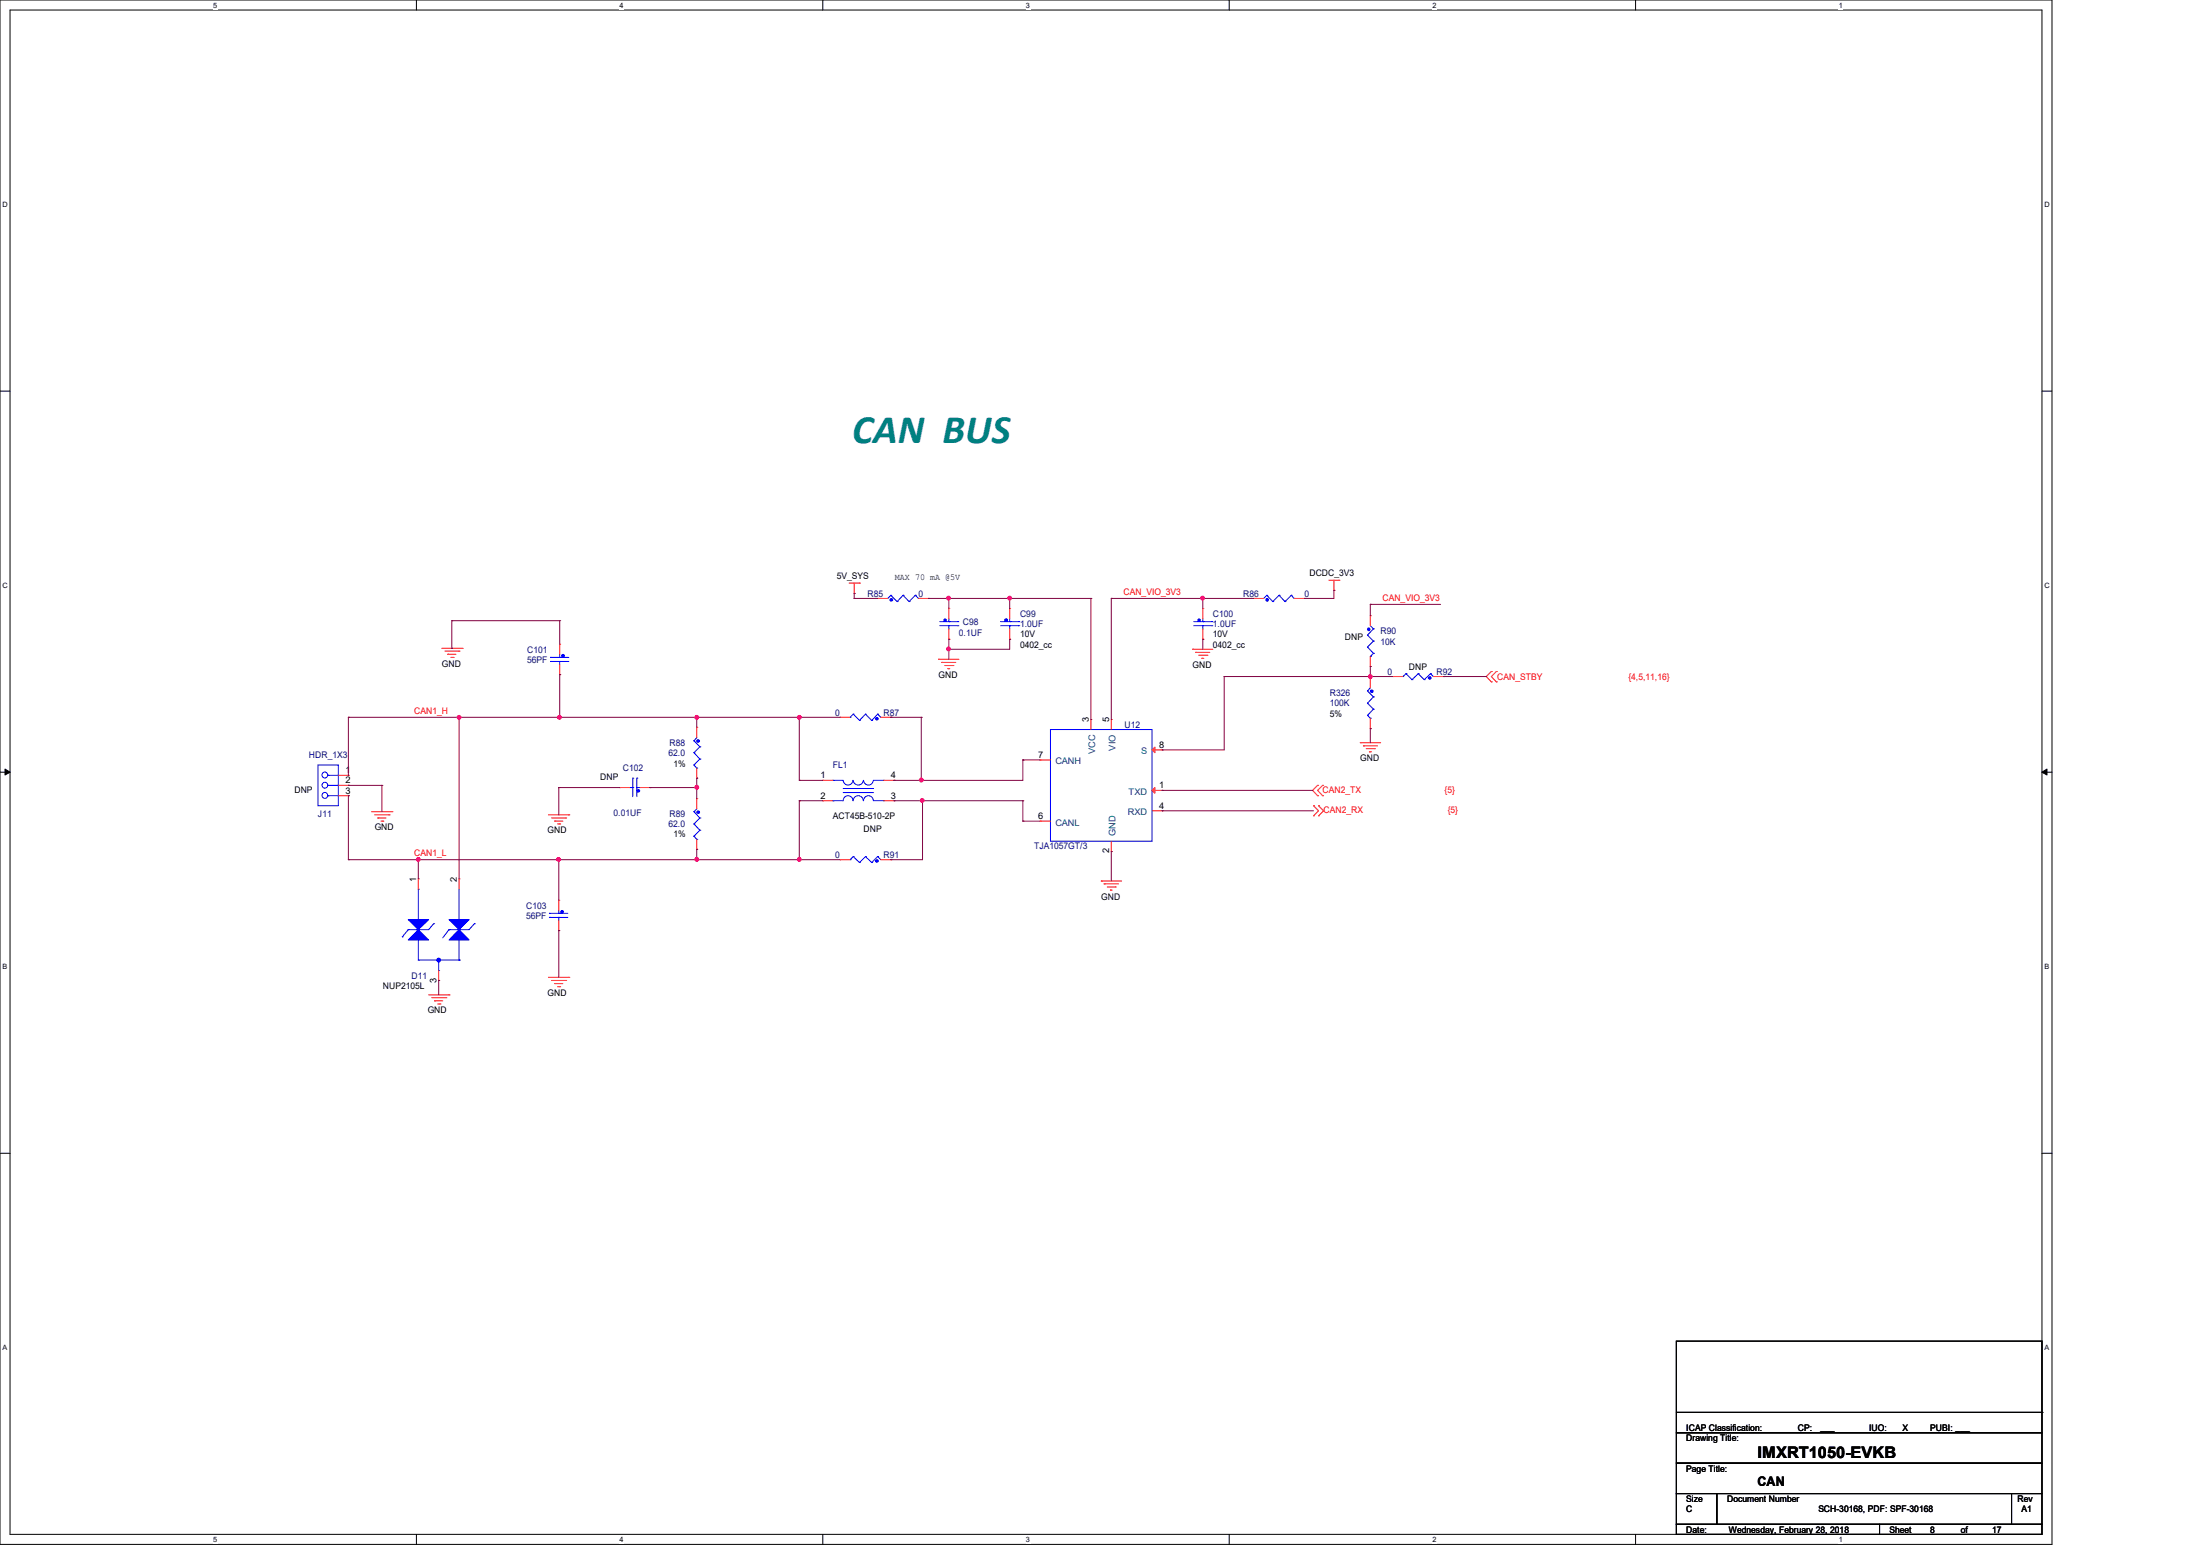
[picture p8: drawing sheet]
<svg xmlns="http://www.w3.org/2000/svg" width="297mm" height="210mm" viewBox="0 0 297 210" stroke-linecap="round" stroke-linejoin="round" font-family="sans-serif">
<path d="M0 0h277v208.4h-277zM1.4 1.4h274.3v205.7h-274.3z" fill="none" stroke="#000" stroke-width=".14"/>
<g fill="#fff">
<path d="M28.8 .1h.5v1.1h-.5z"/>
<path d="M28.8 207.2h.5v1.1h-.5z"/>
</g>
<path d="M56.2 0v1.4M56.2 207.1v1.3" fill="none" stroke="#000" stroke-width=".14"/>
<g fill="#fff">
<path d="M83.7 .1h.5v1.1h-.5z"/>
<path d="M83.7 207.2h.5v1.1h-.5z"/>
</g>
<path d="M111.1 0v1.4M111.1 207.1v1.3" fill="none" stroke="#000" stroke-width=".14"/>
<g fill="#fff">
<path d="M138.5 .1h.6v1.1h-.6z"/>
<path d="M138.5 207.2h.6v1.1h-.6z"/>
</g>
<path d="M165.9 0v1.4M165.9 207.1v1.3" fill="none" stroke="#000" stroke-width=".14"/>
<g fill="#fff">
<path d="M193.4 .1h.5v1.1h-.5z"/>
<path d="M193.4 207.2h.5v1.1h-.5z"/>
</g>
<path d="M220.8 0v1.4M220.8 207.1v1.3" fill="none" stroke="#000" stroke-width=".14"/>
<g fill="#fff">
<path d="M248.2 .1h.6v1.1h-.6z"/>
<path d="M248.2 207.2h.6v1.1h-.6z"/>
<path d="M.3 27.1h.8v1.1h-.8z"/>
<path d="M276 27.1h.7v1.1h-.7z"/>
<path d="M.3 78.5h.8v1.1h-.8z"/>
<path d="M276 78.5h.7v1.1h-.7z"/>
</g>
<path d="M0 52.8h1.4M275.7 52.8h1.3" fill="none" stroke="#000" stroke-width=".14"/>
<g fill="#fff">
<path d="M.3 129.9h.7v1.1h-.7z"/>
<path d="M276 129.9h.6v1.1h-.6z"/>
</g>
<path d="M0 104.2h1.4M275.7 104.2h1.3" fill="none" stroke="#000" stroke-width=".14"/>
<path d="M.7 103.8l.7 .4-.7 .4zM275.7 104.2l.7-.4v.8z" fill="#000" stroke="#000" stroke-width=".14"/>
<g fill="#fff">
<path d="M.3 181.4h.7v1.1h-.7z"/>
<path d="M276 181.4h.6v1.1h-.6z"/>
</g>
<path d="M0 155.7h1.4M275.7 155.7h1.3M226.3 193.4h49.4v4.1h-49.4zM226.3 197.5h49.4v4.1h-49.4zM226.3 181h49.4v12.4h-49.4zM226.3 190.6h49.4M275.7 190.6h.1M226.3 201.6h5.5v4.1h-5.5zM226.3 205.7h27.4v1.4h-27.4zM231.8 201.6h39.8v4.1h-39.8zM253.7 205.7h22v1.4h-22zM271.6 201.6h4.1v4.1h-4.1z" fill="none" stroke="#000" stroke-width=".14"/>
<g fill="none" stroke="#f00" stroke-width=".14">
<path d="M114.6 78.7h1.4M115.3 78.7v1.4M116 78.7h.1M179.4 78.3h1.4M180.1 79.7h.1M180.1 78.3v1.4M180.8 78.3h.1M59.6 87.5h2.8M60.1 87.9h1.9M60.5 88.3h.1M60.5 88.3h1.1M60.9 88.7h.3"/>
<path d="M61.2 88.7h.1M62 87.9h.1M62.4 87.5h.1M75.6 87h.1M75.6 91.1h.1M75.6 87v1.3M75.6 89.7v1.4M94.1 98.2h.1M94.1 98.2v1.4M113.4 96.8h.1M113.4 96.8h1.4M115.3 80.1h.1"/>
<path d="M118.5 80.8h.1M118.5 80.8h1.3M118.9 96.8h1.4M120.3 96.8h.1M124 80.8h1.3M125.3 80.8h.1M126.7 89h.1M126.7 89h2.8M127.1 89.4h.1M127.1 89.4h1.9M127.6 89.8h1.1M128 90.3h.1"/>
<path d="M128 90.3h.2M128.1 82.1h.1M128.1 86.3h.1M128.1 82.1v1.4M128.1 84.9v1.4M128.7 89.8h.1M136.3 82.1h.1M136.3 86.3h.1M136.3 82.1v1.4M136.3 84.9v1.4M147.3 97.1h.1M147.3 97.1v1.4"/>
<path d="M150 97.1h.1M150 97.1v1.4M161 87.6h.1M161 87.6h2.7M161.4 88.1h.1M161.4 88.1h1.9M161.8 88.4h1.1M162.3 88.9h.1M162.3 88.9h.2M162.4 82.1h.1M162.4 86.3h.1M162.4 82.1v1.4"/>
<path d="M162.4 84.9v1.4M162.9 88.4h.1M169.2 80.8h.1M169.2 80.8h1.4M174.7 80.8h1.4M176.1 80.8h.1M185 91.5h.1M185 98.3h.1M185 83.1h.1M185 90h.1M185 83.1v1.4M185 88.6v1.4"/>
<path d="M185 91.5v1.3M185 96.9v1.4M188 91.3h.1M188 91.3h1.4M193.5 91.3h1.4M194.9 91.3h.1M201.3 90.6h.1M201.3 92h.1M201.3 90.6l-.6 .7 .6 .7M202 92h.1M202 90.6h.1M202 90.6l-.7 .7 .7 .7"/>
<path d="M45.7 104.6h1.3M45.7 106h1.3M45.7 107.4h1.3M47 104.6h.1M47 106h.1M47 107.4h.1M50.2 109.6h2.7M50.6 110h1.9M51 110.4h.1M51 110.4h1.1M51.4 110.8h.3M51.7 110.8h.1"/>
<path d="M52.5 110h.1M52.9 109.6h.1M56.5 118.6h.1M56.5 118.6v1.4M62 118.6h.1M62 118.6v1.4M74 110h2.8M74.5 110.4h1.9M74.9 110.8h.1M74.9 110.8h1.1M75.3 111.2h.3M75.6 111.2h.1"/>
<path d="M76.4 110.4h.1M76.8 110h.1M83.7 106.3h.1M83.7 106.3h1.3M86.4 106.3h1.4M87.8 106.3h.1M94.1 105h.1M94.1 107.8h.1M94.1 114.6h.1M94.1 103.7v1.3M94.1 107.8v1.4M94.1 113.3v1.3"/>
<path d="M111.1 105.3h.1M111.1 108.1h.1M111.1 105.3h1.3M111.1 108.1h1.3M113.4 116h.1M113.4 116h1.4M118.9 116h1.4M119.3 105.3h1.4M119.3 108.1h1.4M120.3 116h.1M120.7 108.1h.1M120.7 105.3h.1"/>
<path d="M140.4 110.8h.1M140.4 102.6h.1M140.4 110.8h1.4M140.4 102.6h1.4M148.7 118.9h.1M148.7 118.9h2.7M149.1 119.3h.1M149.1 119.3h1.9M149.5 119.7h1.1M150 114.9h.1M150 113.5v1.4M150.6 119.7h.1"/>
<path d="M155.5 106.7h1.4M155.5 109.4h1.4M155.5 101.2h1.4M156.9 106.7h.1M156.9 109.4h.1M156.9 101.2h.1M177.3 108.8h.1M177.3 110.1h.1M177.3 108.8l.7 .6-.7 .7M177.9 106h.1M177.9 107.4h.1M177.9 106l-.7 .7 .7 .7"/>
<path d="M178 108.8h.1M178 110.1h.1M178 108.8l.7 .6-.7 .7M178.6 107.4h.1M178.6 106h.1M178.6 106l-.7 .7 .7 .7M183.6 100.2h.1M183.6 100.2h2.8M184.1 100.7h.1M184.1 100.7h1.9M184.4 101h1.1M184.9 101.5h.1"/>
<path d="M184.9 101.5h.3M185.5 101h.1M57.9 134.3h2.7M58.3 134.7h1.9M58.7 135.1h.1M58.7 135.1h1.1M59.1 135.5h.3M59.2 132.3h.1M59.2 131v1.3M59.4 135.5h.1M60.2 134.7h.1M60.6 134.3h.1"/>
<path d="M74 131.9h2.8M74.5 132.3h1.9M74.9 132.8h.1M74.9 132.8h1.1M75.3 133.2h.3M75.4 121.5h.1M75.4 125.6h.1M75.4 121.5v1.4M75.4 124.2v1.4M75.6 133.2h.1M76.4 132.3h.1M76.8 131.9h.1"/>
<path d="M149.9 120.1h.1M149.9 120.1h.3"/>
</g>
<g fill="none" stroke="#00f" stroke-width=".14">
<path d="M74.3 89.3h.1M74.3 88.7h.1M74.3 89.3h2.5M74.3 88.7h2.5M75.6 89.3h.1M75.6 88.7h.1M75.6 88.3v.4M75.6 89.3v.4M93.7 100h.1M93.7 100l.8 .8M94.1 99.6l-.4 .4M114.8 96.8h.1"/>
<path d="M115.2 96.4h.1M115.2 96.4l.8 .8M115.2 96.4l-.4 .4M116 97.2h.1M116.8 96.4h.1M116.8 96.4l.9 .8M116.8 96.4l-.8 .8M117.7 97.2h.1M118.5 96.4h.1M118.5 96.4l.4 .4M118.5 96.4l-.8 .8M120.3 80.3h.1"/>
<path d="M120.3 80.3l-.5 .5M120.3 80.3l.8 .9M121.1 81.2h.1M121.9 80.3h.1M121.9 80.3l-.8 .9M121.9 80.3l.8 .9M122.7 81.2h.1M123.6 80.3h.1M123.6 80.3l-.9 .9M123.6 80.3l.4 .5M124 80.8h.1M126.9 84.5h2.4"/>
<path d="M126.9 83.9h2.4M128.1 84.5h.1M128.1 83.9h.1M128.1 83.5v.4M128.1 84.5v.4M129.3 84.5h.1M129.3 83.9h.1M135.1 84.5h2.4M135.1 83.9h2.4M136.3 84.5h.1M136.3 83.9h.1M136.3 83.5v.4"/>
<path d="M136.3 84.5v.4M137.5 84.5h.1M137.5 83.9h.1M141.8 98.5h13.7v15h-13.7zM161.2 84.5h2.4M161.2 83.9h2.4M162.4 84.5h.1M162.4 83.9h.1M162.4 83.5v.4M162.4 84.5v.4M163.6 84.5h.1M163.6 83.9h.1"/>
<path d="M171 80.3h.1M171 80.3l-.4 .5M171 80.3l.8 .9M171.8 81.2h.1M172.7 80.3h.1M172.7 80.3l-.9 .9M172.7 80.3l.8 .9M173.5 81.2h.1M174.3 80.3h.1M174.3 80.3l-.8 .9M174.3 80.3l.4 .5M174.7 80.8h.1"/>
<path d="M184.6 93.3h.1M184.6 94.9h.1M184.6 96.6h.1M184.6 85.7h.1M184.6 87.3h.1M184.6 85.7l.8 .8M184.6 93.3l.8 .8M184.6 94.9l.8 .8M184.6 96.6l.4 .3M184.6 87.3l.8 .9M185 96.9h.1M185 88.6h.1"/>
<path d="M185 84.5l.4 .4M185 92.8l-.4 .5M185.4 94.1h.1M185.4 95.7h.1M185.4 84.9h.1M185.4 86.5h.1M185.4 88.2h.1M185.4 94.1l-.8 .8M185.4 95.7l-.8 .9M185.4 84.9l-.8 .8M185.4 86.5l-.8 .8M185.4 88.2l-.4 .4"/>
<path d="M189.4 91.3h.1M189.8 90.9h.1M189.8 90.9l.8 .8M189.8 90.9l-.4 .4M190.6 91.7h.1M191.5 90.9h.1M191.5 90.9l.8 .8M191.5 90.9l-.9 .8M192.3 91.7h.1M193.1 90.9h.1M193.1 90.9l.4 .4M193.1 90.9l-.8 .8"/>
<path d="M42.9 103.3h2.8v5.5h-2.8zM44.3 104.6h.1M44.3 106h.1M44.3 107.4h.1M44.3 104.6h1.4M44.3 106h1.4M44.3 107.4h1.4M85 106.3h.4M85.4 105h.1M85.4 106.3h.1M85.4 105v2.5M86 105h.1"/>
<path d="M86 106.3h.1M86 105v2.5M86 106.3h.4M93.7 101.6h.1M93.7 103.3h.1M93.7 109.6h.1M93.7 111.2h.1M93.7 112.9h.1M93.7 101.6l.8 .8M93.7 103.3l.4 .4M93.7 109.6l.8 .8M93.7 111.2l.8 .9"/>
<path d="M93.7 112.9l.4 .4M94.1 103.7h.1M94.1 113.3h.1M94.1 109.2l-.4 .4M94.5 100.8h.1M94.5 102.4h.1M94.5 110.4h.1M94.5 112.1h.1M94.5 100.8l-.8 .8M94.5 102.4l-.8 .9M94.5 110.4l-.8 .8M94.5 112.1l-.8 .8"/>
<path d="M112.4 108.1h1.4a.66 .66 0 0 1 .7-.7 .66 .66 0 0 1 .6 .7M112.4 105.3h1.4a.66 .66 0 0 0 .7 .7 .66 .66 0 0 0 .6-.7M112.4 105.3h.1M112.4 108.1h.1M113.8 106.4h4.1M113.8 107h4.1M114.8 116h.1M115.2 115.6h.1M115.2 105.3a.68 .68 0 0 0 .7 .7 .68 .68 0 0 0 .6-.7M115.2 115.6l.8 .8M115.2 115.6l-.4 .4M115.2 108.1a.68 .68 0 0 1 .7-.7 .68 .68 0 0 1 .6 .7"/>
<path d="M116 116.4h.1M116.6 105.3a.66 .66 0 0 0 .6 .7 .66 .66 0 0 0 .7-.7M116.6 108.1a.66 .66 0 0 1 .6-.7 .66 .66 0 0 1 .7 .7M116.8 115.6h.1M116.8 115.6l.9 .8M116.8 115.6l-.8 .8M117.7 116.4h.1M117.9 105.3h1.4M117.9 108.1h1.4M118.5 115.6h.1M118.5 115.6l.4 .4M118.5 115.6l-.8 .8"/>
<path d="M119.3 105.3h.1M119.3 108.1h.1M54.3 126.4h.1M55.1 125.5h.1M55.1 125.5l-.8 .9M56.5 129.6h.1M56.5 120h.1M56.5 120v4.1M56.5 126.9v2.7M56.5 129.6h5.5M58.5 124.7h.1M58.5 124.7l-.6 .8h-2.8"/>
<path d="M59.2 131h.1M59.2 129.6v1.4M60.6 125.5h.1M60.6 125.5l-.8 1.1M62 124.1h.1M62 129.6h.1M62 120v4.1M62 126.9v2.7M64.1 124.7h.1M64.1 124.7l-.8 .8h-2.7M74.2 123.8h.1M74.2 123.3h.1"/>
<path d="M74.2 123.8h2.5M74.2 123.3h2.5M75.4 123.8h.1M75.4 123.3h.1M75.4 122.9v.4M75.4 123.8v.4"/>
<circle cx="43.8" cy="106" r=".39"/>
<circle cx="43.8" cy="104.6" r=".39"/>
<circle cx="43.8" cy="107.4" r=".39"/>
</g>
<g fill="#00f" stroke="#00f" stroke-width=".14">
<path d="M56.5 125.5l1.4 1.4h-2.8z"/>
<path d="M55.1 124.1h2.8l-1.4 1.4z"/>
<path d="M60.6 124.1h2.7l-1.3 1.4z"/>
<path d="M62 125.5l1.3 1.4h-2.7z" fill-rule="evenodd"/>
<path d="M127.5 83.6h.2v.2h-.2z" fill-rule="evenodd"/>
<path d="M161.8 83.6h.2v.2h-.2z" fill-rule="evenodd"/>
<circle cx="171.1" cy="81" r=".18"/>
<circle cx="94.3" cy="100" r=".18"/>
<circle cx="86.2" cy="106.8" r=".18"/>
<circle cx="118.4" cy="97" r=".18"/>
<circle cx="193" cy="91.5" r=".18"/>
<circle cx="75.9" cy="123.1" r=".18"/>
<circle cx="185.2" cy="93.3" r=".18"/>
<circle cx="118.4" cy="116.2" r=".18"/>
<circle cx="120.3" cy="81" r=".18"/>
<circle cx="184.8" cy="84.9" r=".18"/>
<circle cx="59.2" cy="129.6" r=".25"/>
<circle cx="135.8" cy="83.7" r=".18"/>
<circle cx="94.3" cy="109.6" r=".18"/>
<circle cx="76" cy="88.5" r=".18"/>
</g>
<g fill="#f00" stroke="#f00" stroke-width=".14">
<path d="M155.5 106.7l.4-.4v.8z"/>
<path d="M155.5 101.2l.4-.4v.8z"/>
</g>
<g fill="none" stroke="#800040" stroke-width=".14">
<path d="M180.1 79.7h.1M180.1 79.7v1.1h-4M47 96.8h.1M47 96.8v7.8M47 96.8h66.4M61 83.8h.1M61 87.5h.1M61 83.8h14.6M61 83.8v3.7M62 96.8h.1M62 96.8v21.8M75.6 96.8h.1"/>
<path d="M75.6 83.8h.1M75.6 91.1h.1M75.6 83.8v3.2M75.6 91.1v5.7M94.1 96.8h.1M94.1 96.8v1.4M107.9 96.8h.1M107.9 96.8v8.5M115.3 80.1h.1M115.3 80.8h.1M115.3 80.1v.7M115.3 80.8h3.2"/>
<path d="M120.3 96.8h.1M120.3 96.8h4.1M124.4 96.8h.1M124.4 96.8v8.5M125.3 80.8h.1M125.3 80.8h22M128.1 80.8h.1M128.1 87.6h.1M128.1 86.3h.1M128.1 80.8v1.3M128.1 86.3v2.7M136.3 86.3h.1"/>
<path d="M136.3 80.8h.1M136.3 86.3v1.3h-8.2M136.3 80.8v1.3M147.3 80.8h.1M147.3 80.8v16.3M150 80.8h.1M150 80.8h19.2M150 80.8v16.3M162.4 86.3h.1M162.4 80.8h.1M162.4 80.8v1.3M162.4 86.3v1.3"/>
<path d="M165.3 91.3h.1M165.3 91.3h22.7M165.3 91.3v9.9h-8.4M176.1 80.8h.1M185 90h.1M185 98.3h.1M185 81.6h.1M185 91.3h.1M185 81.6v1.5M185 90v1.5M185 98.3v1.9M185 81.6h9.5"/>
<path d="M194.9 91.3h.1M194.9 91.3h5.8M47 107.4h.1M47 106h.1M47 116h.1M47 107.4v8.6M47 106h4.6M47 116h66.4M51.6 106h.1M51.6 106v3.6M56.5 116h.1M56.5 116v2.6"/>
<path d="M75.4 116h.1M75.4 106.3h.1M75.4 106.3h8.3M75.4 106.3v3.7M75.4 116v5.5M87.8 106.3h.1M87.8 106.3h6.3M94.1 114.6h.1M94.1 105h.1M94.1 106.3h.1M94.1 116h.1M94.1 105v2.8"/>
<path d="M94.1 114.6v1.4M107.9 108.1h.1M107.9 116h.1M107.9 105.3h.1M107.9 108.1v7.9M107.9 105.3h3.2M107.9 108.1h3.2M120.3 116h.1M120.7 105.3h.1M120.7 108.1h.1M120.7 108.1h17.4M124.4 105.3h.1"/>
<path d="M124.5 108.1h.1M124.5 108.1v7.9h-4.2M138.1 102.6h.1M138.1 108.1h.1M138.1 110.8h.1M138.1 102.6v2.7h-17.4M138.1 108.1v2.7M138.1 102.6h2.3M138.1 110.8h2.3M150 114.9h.1M150 114.9v4M156.9 106.7h.1"/>
<path d="M156.9 109.4h.1M156.9 101.2h.1M156.9 106.7h20.3M156.9 109.4h20.4M59.2 132.3h.1M59.2 132.3v2M75.4 125.6h.1M75.4 125.6v6.3"/>
</g>
<g fill="#f0f" stroke="#f0f" stroke-width=".14">
<circle cx="128.1" cy="87.6" r=".25"/>
<circle cx="128.1" cy="80.7" r=".25"/>
<circle cx="136.3" cy="80.7" r=".25"/>
<circle cx="162.3" cy="80.7" r=".25"/>
<circle cx="94.1" cy="106.3" r=".25"/>
<circle cx="107.9" cy="96.8" r=".25"/>
<circle cx="94.1" cy="96.8" r=".25"/>
<circle cx="107.9" cy="116" r=".25"/>
<circle cx="94.1" cy="116" r=".25"/>
<circle cx="75.5" cy="96.8" r=".25"/>
<circle cx="75.4" cy="116" r=".25"/>
<circle cx="56.5" cy="116" r=".25"/>
<circle cx="124.4" cy="105.3" r=".25"/>
<circle cx="124.5" cy="108" r=".25"/>
<circle cx="62" cy="96.8" r=".25"/>
<circle cx="185" cy="91.3" r=".25"/>
</g>
<text font-size="5.5" fill="#008080" x="115.1" y="59.8">CAN BUS</text>
<text font-size="2.2" x="237.3" y="196.8">IMXRT1050-EVKB</text>
<text font-size="1.8" x="237.3" y="200.5">CAN</text>
<g font-size="1.2">
<text x="176.8" y="77.8">DCDC_3V3</text>
<text x="113" y="78.2">5V_SYS</text>
<text x="120.8" y="78.2">MAX 70 mA @5V</text>
<text x="59.6" y="90">GND</text>
<text x="137.7" y="86">10V</text>
<text x="137.7" y="87.4">0402_cc</text>
<text x="163.7" y="86">10V</text>
<text x="163.7" y="87.4">0402_cc</text>
<text x="181.6" y="86.3">DNP</text>
<text x="126.7" y="91.5">GND</text>
<text x="161" y="90.1">GND</text>
<text x="190.2" y="90.4">DNP</text>
<text x="147" y="97.5" transform="rotate(-90 147 97.5)">3</text>
<text x="149.7" y="97.5" transform="rotate(-90 149.7 97.5)">5</text>
<text x="156.5" y="100.9">8</text>
<text x="179.5" y="96.7">5%</text>
<text x="39.8" y="107">DNP</text>
<text x="46.6" y="104.4">1</text>
<text x="46.6" y="105.7">2</text>
<text x="46.6" y="107.1">3</text>
<text x="81" y="105.2">DNP</text>
<text x="90.9" y="103.5">1%</text>
<text x="110.8" y="105">1</text>
<text x="110.8" y="107.8">2</text>
<text x="120.3" y="107.8">3</text>
<text x="120.3" y="105">4</text>
<text x="140.2" y="102.3">7</text>
<text x="156.5" y="106.4">1</text>
<text x="183.6" y="102.7">GND</text>
<text x="50.6" y="112">GND</text>
<text x="73.9" y="112.5">GND</text>
<text x="90.9" y="113">1%</text>
<text x="112.4" y="110.6">ACT45B-510-2P</text>
<text x="116.6" y="112.4">DNP</text>
<text x="140.2" y="110.5">6</text>
<text x="156.5" y="109.1">4</text>
<text x="56.2" y="119" transform="rotate(-90 56.2 119)">1</text>
<text x="61.7" y="119" transform="rotate(-90 61.7 119)">2</text>
<text x="149.7" y="115.2" transform="rotate(-90 149.7 115.2)">2</text>
<text x="148.7" y="121.4">GND</text>
<text x="51.7" y="133.5">NUP2105L</text>
<text x="57.7" y="136.8">GND</text>
<text x="58.9" y="132.6" transform="rotate(-90 58.9 132.6)">3</text>
<text x="73.9" y="134.4">GND</text>
<text x="227.7" y="194.5">Drawing Title:</text>
<text x="227.7" y="193.2">ICAP Classification:</text>
<text x="242.7" y="193.2">CP:</text>
<text x="245.8" y="193">___</text>
<text x="252.3" y="193.2">IUO:</text>
<text x="256.2" y="193.2">_X_</text>
<text x="260.6" y="193.2">PUBI: ___</text>
<text x="227.7" y="202.7">Size</text>
<text x="227.7" y="198.6">Page Title:</text>
<text x="233.2" y="202.7">Document Number</text>
<text x="272.4" y="202.7">Rev</text>
<text x="227.7" y="206.9">Date:</text>
<text x="227.7" y="204.1">C</text>
<text x="233.4" y="206.9">Wednesday, February 28, 2018</text>
<text x="245.5" y="204.1">SCH-30168, PDF: SPF-30168</text>
<text x="255.1" y="206.9">Sheet</text>
<text x="260.6" y="206.9">8</text>
<text x="264.7" y="206.9">of</text>
<text x="268.9" y="206.9">17</text>
<text x="272.9" y="204.1">A1</text>
</g>
<g font-size="1.2" fill="#000080">
<text x="117.1" y="80.6">R85</text>
<text x="124" y="80.6">0</text>
<text x="137.7" y="83.3">C99</text>
<text x="163.7" y="83.3">C100</text>
<text x="167.8" y="80.6">R86</text>
<text x="176.1" y="80.6">0</text>
<text x="71.2" y="88.1">C101</text>
<text x="71.2" y="89.4">56PF</text>
<text x="129.5" y="85.9">0.1UF</text>
<text x="130" y="84.4">C98</text>
<text x="137.7" y="84.7">1.0UF</text>
<text x="163.7" y="84.7">1.0UF</text>
<text x="186.4" y="85.6">R90</text>
<text x="186.4" y="87">10K</text>
<text x="179.5" y="94">R326</text>
<text x="179.5" y="95.3">100K</text>
<text x="187.3" y="91.1">0</text>
<text x="193.9" y="91.1">R92</text>
<text x="90.4" y="100.7">R88</text>
<text x="112.7" y="96.6">0</text>
<text x="119.3" y="96.6">R87</text>
<text x="151.8" y="98.3">U12</text>
<text x="41.7" y="102.4">HDR_1X3</text>
<text x="84.1" y="104">C102</text>
<text x="90.3" y="102.1">62.0</text>
<text x="112.4" y="103.7">FL1</text>
<text x="42.9" y="110.3">J11</text>
<text x="82.8" y="110.2">0.01UF</text>
<text x="90.3" y="111.7">62.0</text>
<text x="90.4" y="110.3">R89</text>
<text x="112.7" y="115.8">0</text>
<text x="119.3" y="115.8">R91</text>
<text x="139.6" y="114.6">TJA1057GT/3</text>
<text x="71" y="122.6">C103</text>
<text x="71" y="124">56PF</text>
<text x="55.5" y="132.1">D11</text>
</g>
<g font-size="1.2" fill="#f00">
<text x="151.7" y="80.3">CAN_VIO_3V3</text>
<text x="186.6" y="81.1">CAN_VIO_3V3</text>
<text x="202.1" y="91.8">CAN_STBY</text>
<text x="219.8" y="91.8">{4,5,11,16}</text>
<text x="55.9" y="96.3">CAN1_H</text>
<text x="178.6" y="107">CAN2_TX</text>
<text x="195" y="107">{5}</text>
<text x="178.7" y="109.8">CAN2_RX</text>
<text x="195.5" y="109.8">{5}</text>
<text x="55.9" y="115.6">CAN1_L</text>
</g>
<g font-size="1.2" fill="#004080">
<text x="147.9" y="101.8" transform="rotate(-90 147.9 101.8)">VCC</text>
<text x="150.6" y="101.3" transform="rotate(-90 150.6 101.3)">VIO</text>
<text x="154" y="101.8">S</text>
<text x="142.5" y="103.2">CANH</text>
<text x="152.4" y="107.3">TXD</text>
<text x="142.5" y="111.4">CANL</text>
<text x="150.6" y="112.9" transform="rotate(-90 150.6 112.9)">GND</text>
<text x="152.3" y="110">RXD</text>
</g>
<g font-size="1">
<text x="28.8" y="1">5</text>
<text x="83.7" y="1">4</text>
<text x="138.5" y="1">3</text>
<text x="193.4" y="1">2</text>
<text x="248.2" y="1">1</text>
<text x=".3" y="27.9">D</text>
<text x="276" y="27.9">D</text>
<text x=".3" y="79.4">C</text>
<text x="276" y="79.4">C</text>
<text x=".3" y="130.8">B</text>
<text x="276" y="130.8">B</text>
<text x=".3" y="182.2">A</text>
<text x="276" y="182.2">A</text>
<text x="28.8" y="208.1">5</text>
<text x="83.7" y="208.1">4</text>
<text x="138.5" y="208.1">3</text>
<text x="193.4" y="208.1">2</text>
<text x="248.2" y="208.1">1</text>
</g>
</svg>
